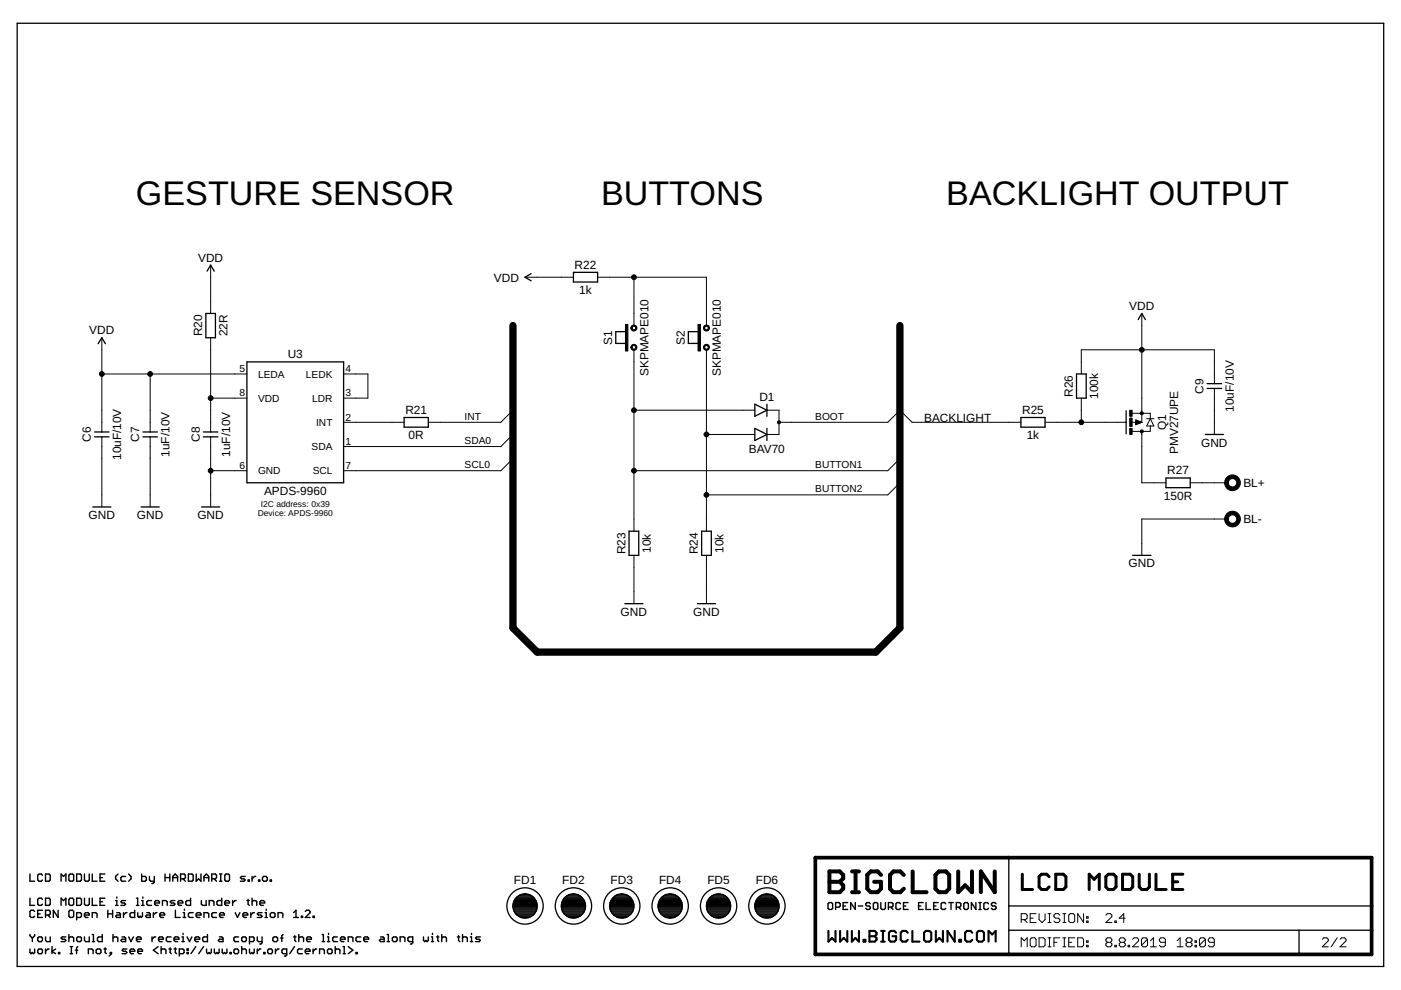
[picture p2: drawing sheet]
<svg xmlns="http://www.w3.org/2000/svg" width="297mm" height="210mm" viewBox="0 0 297 210" stroke-linecap="round" stroke-linejoin="round" font-family="sans-serif">
<g fill="none" stroke="#000" stroke-width=".21">
<path d="M44.7 56.2v10.3M111.3 58.8h10.3M126.7 58.8h23.1v10.2M134.4 58.8v10.2M21.6 71.6v20M21.6 79.3h30.7M31.8 79.3v12.3M44.7 71.6v20M72.9 79.3h5.1v5.1h-5.1M134.4 74.2v38.4M149.8 74.2v38.4M229.3 79.3v-5.1h28.2v7.1"/>
<path d="M242.1 66.5v23M21.6 92.6v14.9M31.8 92.6v14.9M44.7 92.6v14.9M44.7 99.8h7.6M44.7 84.4h7.6M72.9 89.5h12.8M108.8 97.2l-2.6 2.6h-33.3M108.8 87l-2.6 2.5h-15.4M108.8 92.1l-2.6 2.6h-33.3M134.4 87h25.6M149.8 92.1h10.2"/>
<path d="M162.6 87h2.6v5.1h-2.6M165.2 89.5h23l2.6-2.5 2.6 2.5h23.1M190.8 97.2l-2.6 2.6h-53.8M221.6 89.5h17.2M229.3 84.4v5.1M240 89.5h2.1M240 87.6h3.9v1.2M240.8 89l1.3 .5-1.3 .6zM240.8 89.4l1.3 .1M240.8 89.3l1.3 .2M240.8 89.2l1.3 .3M242.1 91.5v10.9h5.1"/>
<path d="M242.1 89.5l-1.3 .4M242.1 89.5l-1.3 .3M242.1 89.5l-1.3 .2M243.1 88.8h1.5M243.9 90.3v1.2h-3.8M243.9 88.8l.7 1.5h-1.5zM257.5 82.4v9.7M134.4 117.8v10.2M149.8 117.8v10.2M190.8 102.4l-2.6 2.5h-38.4M252.3 102.4h7.7M260 110h-17.9v7.8"/>
<path d="M216.5 195h1l.3-.3v-.7l-.3-.3h-1v1.9M217.1 195l.7 .6M218.4 194.7h.7M218.7 198.8h.7l.3 .4v1.2l-.3 .3h-.7l-.3-.3v-1.2zM219.7 193.7h-1.3v1.9h1.3M220.3 193.7v1.3l.6 .6 .7-.6v-1.3M220.3 198.8h1l.3 .4v1.2l-.3 .3h-1zM222.2 193.7h.6M222.2 195.6h.6M222.2 198.8h.6M222.5 193.7v1.9M222.5 198.8v1.9"/>
<path d="M223.5 199.8h.6M224.7 194l-.3-.3h-.6l-.3 .3v.4l.3 .3h.6l.3 .3v.3l-.3 .3h-.6l-.3-.3M224.7 198.8h-1.2v1.9M225.3 193.7h.7M225.3 195.6h.7M225.3 198.8h.7M225.7 193.7v1.9M225.7 198.8v1.9M226.6 199.8h.6M226.9 193.7h.6l.4 .3v1.3l-.4 .3h-.6l-.3-.3v-1.3zM227.9 198.8h-1.3v1.9h1.3M228.5 198.8h.9l.3 .4v1.2l-.3 .3h-.9z"/>
<path d="M229.7 193.7v1.9l-1.2-1.9v1.9M230.4 195.3h.3v.3h-.3zM230.4 194.4h.3v.3h-.3zM230.4 199.5h.3v.3h-.3zM234.5 194l.3-.3h.6l.3 .3v.4l-1.2 1.2h1.2M234.8 199.8l-.3-.3v-.3l.3-.4h.6l.3 .4v.3l-.3 .3M234.8 199.8l-.3 .3v.3l.3 .3h.6l.3-.3v-.3l-.3-.3M234.8 199.8h.6M236.4 195.3h.3v.3h-.3zM237.6 199.8l-.3-.3v-.3l.3-.4h.7l.3 .4v.3l-.3 .3M237.6 199.8l-.3 .3v.3l.3 .3h.7l.3-.3v-.3l-.3-.3M237.6 199.8h.7"/>
<path d="M238.6 194.7h-1.3l1-1v1.9M240.1 199.2l.4-.4h.6l.3 .4v.3l-1.3 1.2h1.3M243.3 199.2l-.3-.4h-.7l-.3 .4v1.2M243.3 199.2v1.2l-.3 .3h-.7l-.3-.3M243.3 199.2l-1.3 1.2M243.9 199.5l.6-.7v1.9M247.1 199.8h-1l-.3-.3v-.3l.3-.4h.7l.3 .4v1.2l-.3 .3h-.7l-.3-.3M249.6 199.5l.6-.7v1.9M251.8 199.8l-.3-.3v-.3l.3-.4h.6l.3 .4v.3l-.3 .3M251.8 199.8l-.3 .3v.3l.3 .3h.6l.3-.3v-.3l-.3-.3M251.8 199.8h.6M253.4 199.5h.3v.3h-.3z"/>
<path d="M255.6 199.2l-.4-.4h-.6l-.3 .4v1.2M255.6 199.2v1.2l-.4 .3h-.6l-.3-.3M255.6 199.2l-1.3 1.2M257.5 199.8h-1l-.3-.3v-.3l.3-.4h.6l.4 .4v1.2l-.4 .3h-.6l-.3-.3M280.4 199.2l.3-.4h.6l.3 .4v.3l-1.2 1.2h1.2M283.5 198.8l-1.3 1.9M284.1 199.2l.3-.4h.7l.3 .4v.3l-1.3 1.2h1.3M216.5 200.7v-1.9l.6 .7 .7-.7v1.9M222.2 200.7h.6M225.3 200.7h.7M230.4 200.4h.3v.3h-.3zM236.4 200.4h.3v.3h-.3z"/>
<path d="M239.2 200.4h.3v.3h-.3zM243.9 200.7h1.3M249.6 200.7h1.2M253.4 200.4h.3v.3h-.3z"/>
</g>
<g fill="#000" stroke="#000" stroke-width=".21">
<path d="M133.9 73.2a.65 .65 0 0 1 1.1 .1 .65 .65 0 0 1-.4 1 .65 .65 0 0 1-.8-.7h.2a.38 .38 0 0 1 .5-.4 .38 .38 0 0 1 .2 .7 .38 .38 0 0 1-.7-.1v-.2h-.2z" fill-rule="evenodd"/>
<path d="M133.9 69.1a.65 .65 0 0 1 1.1 .1 .65 .65 0 0 1-.4 1 .65 .65 0 0 1-.8-.6h.2a.38 .38 0 0 1 .5-.4 .38 .38 0 0 1 .2 .6 .38 .38 0 0 1-.7-.1v-.1h-.2z" fill-rule="evenodd"/>
<path d="M149.3 73.2a.64 .64 0 0 1 1 .1 .64 .64 0 0 1-.4 1 .64 .64 0 0 1-.8-.7h.3a.38 .38 0 0 1 .5-.4 .38 .38 0 0 1 .2 .7 .38 .38 0 0 1-.7-.1v-.2h-.3z" fill-rule="evenodd"/>
<path d="M149.3 69.1a.64 .64 0 0 1 1 .1 .64 .64 0 0 1-.4 1 .64 .64 0 0 1-.8-.6h.3a.38 .38 0 0 1 .5-.4 .38 .38 0 0 1 .2 .6 .38 .38 0 0 1-.7-.1v-.1h-.3z" fill-rule="evenodd"/>
<path d="M164.9 89.3h.5v.5h-.5z" fill-rule="evenodd"/>
<path d="M241.9 87.4h.4v.5h-.4z" fill-rule="evenodd"/>
<path d="M260.1 101.2a1.67 1.67 0 0 1 2.6 .3 1.67 1.67 0 0 1-.9 2.5 1.67 1.67 0 0 1-2.1-1.6h.7a.9 .9 0 0 1 1.3-.9 .9 .9 0 0 1 .2 1.5 .9 .9 0 0 1-1.4-.4l-.1-.2h-.7v-.5z" fill-rule="evenodd"/>
<path d="M260.1 108.9a1.67 1.67 0 0 1 2.6 .3 1.67 1.67 0 0 1-.9 2.5 1.67 1.67 0 0 1-2.1-1.7h.7a.9 .9 0 0 1 1.3-.8 .9 .9 0 0 1 .2 1.5 .9 .9 0 0 1-1.4-.4l-.1-.3h-.7v-.4z" fill-rule="evenodd"/>
<circle cx="134.4" cy="58.8" r=".51"/>
<circle cx="21.6" cy="79.3" r=".51"/>
<circle cx="31.8" cy="79.3" r=".51"/>
<circle cx="242.1" cy="74.2" r=".51"/>
<circle cx="44.7" cy="99.8" r=".51"/>
<circle cx="44.7" cy="84.4" r=".51"/>
<circle cx="134.4" cy="99.8" r=".51"/>
<circle cx="134.4" cy="87" r=".51"/>
<circle cx="149.8" cy="92.1" r=".51"/>
<circle cx="229.3" cy="89.5" r=".51"/>
<circle cx="242.1" cy="91.5" r=".33"/>
<circle cx="149.8" cy="104.9" r=".51"/>
</g>
<path d="M108.8 69v64.1l5.1 5.2h71.8l5.1-5.2v-64.1" fill="none" stroke="#000" stroke-width="1.5"/>
<path d="M172.9 181.8h117.9v20.6h-117.9z" fill="none" stroke="#000" stroke-width=".78"/>
<g fill="none" stroke="#000" stroke-width=".28">
<path d="M3.6 4.9h289.8v200h-289.8zM43.9 57.5l.8-1.3 .7 1.3M112.6 58l-1.3 .8 1.3 .7M121.6 57.7h5.1v2.1h-5.1zM20.8 72.9l.8-1.3 .8 1.3M43.6 66.5h2.1v5.1h-2.1zM52.3 76.7h20.6v25.7h-20.6zM132.9 70.3h-2.3v2.5h2.3M148.3 70.3h-2.4v2.5h2.4M228.2 79.3h2.1v5.1h-2.1zM241.3 67.8l.8-1.3 .7 1.3M20 92.6h3.1"/>
<path d="M20 91.6h3.1M30.3 92.6h3.1M30.3 91.6h3.1M43.1 92.6h3.1M43.1 91.6h3.1M85.7 88.5h5.1v2.1h-5.1zM160 85.7l2.6 1.3-2.6 1.3zM160 90.8l2.6 1.3-2.6 1.3zM162.6 85.7v2.6M162.6 90.8v2.6M216.5 88.5h5.1v2.1h-5.1zM238.8 87.1v4.9"/>
<path d="M255.5 92.1h3.9M255.9 82.4h3.1M255.9 81.3h3.1M19.7 107.5h3.8M29.9 107.5h3.9M42.7 107.5h3.9M133.4 112.6h2v5.2h-2zM148.8 112.6h2v5.2h-2zM240.2 117.8h3.8M247.2 101.3h5.1v2.1h-5.1zM132.5 128h3.8M147.9 128h3.8"/>
<path d="M108.8 192.2h5.1M108.8 192h5.1M108.8 191.8h5.1M108.8 192.5h5.1M108.8 192.5l.2 .7M108.8 191.6h5M108.8 192.7h5M108.9 191.4l-.1 1.1M108.9 191.3h4.9M108.9 192.9h4.8M109 191.1h4.7M109 193.1h4.7"/>
<path d="M109 193.2l.6 .8M109.1 190.9h4.5M109.1 193.4h4.4M109.2 190.7h4.3M109.2 193.6h4.2M109.4 190.5h3.9M109.4 193.8h3.8M109.6 190.2h3.5M109.6 194h3.4M109.6 194a2.58 2.58 0 0 0 3.1 .2M109.9 190h2.9M110 194.3h2.7"/>
<path d="M110.2 189.8h2.2M110.3 189.8l1-.3 1.1 .3M110.3 189.8l-.9 .6-.5 1M110.4 194.5h1.8M111.1 189.5h.4M112.4 189.8a2.6 2.6 0 0 1 1.5 2.7M113 194l-.3 .2M113.7 193.2l-.7 .8M113.9 192.5l-.2 .7M119 192.2h5.1M119 192h5.1M119 192.5l.4 1 .5 .5"/>
<path d="M119 192.5h5.1M119 191.8h5.1M119.1 192.7h5M119.1 191.6h5M119.1 191.4l-.1 1.1M119.1 191.3h4.9M119.1 192.9h4.9M119.2 191.1h4.8M119.2 193.1h4.7M119.3 190.9h4.5M119.4 193.4h4.4M119.4 190.7h4.3"/>
<path d="M119.5 193.6h4.2M119.6 190.5h3.9M119.7 193.8h3.8M119.8 190.2h3.5M119.9 194a2.52 2.52 0 0 0 3.4 0M119.9 194h3.4M120.1 190h2.9M120.2 194.3h2.7M120.5 189.8h2.2M120.7 194.5h1.8M121.4 189.5h.4M122.6 189.8l.9 .6 .5 1"/>
<path d="M122.6 189.8a2.56 2.56 0 0 0-3.5 1.6M123.9 193.2l-.6 .8M124 191.4l.1 1.1M124.1 192.5l-.2 .7M129.3 192.2h5.1M129.3 192h5.1M129.3 191.8h5.1M129.3 192.5h5.1M129.3 192.5l.2 .7M129.3 191.6h5M129.3 192.7h5M129.4 191.4l-.1 1.1"/>
<path d="M129.4 191.3h4.9M129.4 192.9h4.9M129.5 191.1h4.7M129.5 193.1h4.7M129.5 193.2l.7 .8M129.6 190.9h4.5M129.6 193.4h4.4M129.7 190.7h4.3M129.8 193.6h4.1M129.9 190.5h3.9M129.9 193.8h3.8M130.1 190.2h3.5"/>
<path d="M130.2 194a2.58 2.58 0 0 0 3 .2M130.2 194h3.3M130.4 190h2.9M130.5 194.3h2.7M130.7 189.8h2.2M130.8 189.8l1-.3 1.1 .3M130.8 189.8l-.9 .6-.5 1M130.9 194.5h1.8M131.6 189.5h.4M132.9 189.8a2.6 2.6 0 0 1 1.5 2.7M133.5 194l-.3 .2M134.2 193.2l-.7 .8"/>
<path d="M134.4 192.5l-.2 .7M139.5 192.2h5.2M139.5 192h5.2M139.6 192.5h5M139.6 191.8h5M139.6 192.5l.3 1 .5 .5M139.6 192.7h5M139.6 191.6h5M139.6 191.3h4.9M139.6 191.4v1.1M139.7 192.9h4.8M139.7 191.1h4.8"/>
<path d="M139.7 193.1h4.7M139.8 190.9h4.6M139.9 193.4h4.4M140 190.7h4.2M140 193.6h4.2M140.1 190.5h4M140.2 193.8h3.8M140.4 190.2h3.4M140.4 194h3.4M140.4 194a2.52 2.52 0 0 0 3.4 0M140.6 190h3M140.7 194.3h2.7"/>
<path d="M141 189.8h2.2M141.2 194.5h1.8M141.9 189.5h.4M143.2 189.8l.8 .6 .5 1M143.2 189.8a2.56 2.56 0 0 0-3.6 1.6M144.4 193.2l-.6 .8M144.5 191.4l.1 1.1M144.6 192.5l-.2 .7M149.8 192.2h5.1M149.8 192h5.1M149.8 191.8h5.1M149.8 192.5h5.1"/>
<path d="M149.8 192.5l.2 .7M149.8 191.6h5.1M149.9 192.7h4.9M149.9 191.4l-.1 1.1M149.9 191.3h4.9M149.9 192.9h4.9M150 191.1h4.7M150 193.1h4.7M150 193.2l1 1M150.1 190.9h4.5M150.1 193.4h4.5M150.2 190.7h4.3"/>
<path d="M150.3 193.6h4.1M150.4 190.5h3.9M150.5 193.8h3.7M150.6 190.2h3.5M150.7 194h3.3M150.9 190h2.9M151 194.2a2.48 2.48 0 0 0 2.7 0M151 194.3h2.7M151.3 189.8h2.1M151.3 189.8a2.57 2.57 0 0 1 3.6 2.7M151.3 189.8l-.9 .6-.5 1M151.4 194.5h1.8"/>
<path d="M152.1 189.5h.4M154 194l-.3 .2M154.7 193.2l-.7 .8M154.9 192.5l-.2 .7M160 192.2h5.2M160 192h5.2M160.1 192.5h5M160.1 191.8h5M160.1 192.5l.2 .7M160.1 191.6h5M160.1 192.7h5M160.1 191.3h5"/>
<path d="M160.1 191.4v1.1M160.2 192.9h4.8M160.2 191.1h4.8M160.3 193.1h4.7M160.3 193.2l.6 .8M160.3 190.9h4.6M160.4 193.4h4.4M160.5 190.7h4.2M160.5 193.6h4.2M160.6 190.5h4M160.7 193.8h3.8M160.9 190.2h3.4"/>
<path d="M160.9 194h3.4M160.9 194l.3 .2M161.1 190h3M161.2 194.2a2.48 2.48 0 0 0 2.8 0M161.2 194.3h2.8M161.5 189.8h2.2M161.7 194.5h1.8M162.4 189.5h.4M163.7 189.8l.8 .6 .6 1M163.7 189.8a2.56 2.56 0 0 0-3.6 1.6M164.3 194l-.3 .2M164.9 193.2l-.6 .8"/>
<path d="M165.1 191.4v1.1M165.1 192.5l-.2 .7M213.9 181.8v20.6M213.9 192.1h76.9M213.9 197.2h76.9M275.4 197.2v5.2"/>
<circle cx="111.3" cy="192.1" r="3.9"/>
<circle cx="121.6" cy="192.1" r="3.9"/>
<circle cx="131.8" cy="192.1" r="3.9"/>
<circle cx="142.1" cy="192.1" r="3.9"/>
<circle cx="152.4" cy="192.1" r="3.9"/>
<circle cx="162.6" cy="192.1" r="3.9"/>
</g>
<path d="M175.9 184.8h2.1l.8 .7v.7l-.8 .8 .8 .7v.7l-.8 .8h-2.1zM175.9 187h2.1M180.7 184.8h1.4M180.7 189.2h1.4M181.4 184.8v4.4M186.8 185.5l-.7-.7h-1.5l-.7 .7v2.9l.7 .8h1.5l.7-.8v-1.4h-1.5M191.6 185.5l-.7-.7h-1.5l-.7 .7v2.9l.7 .8h1.5l.7-.8M193.5 184.8v4.4h2.9M198.3 185.5l.8-.7h1.4l.8 .7v2.9l-.8 .8h-1.4l-.8-.8zM203.2 184.8v4.4l1.4-1.5 1.5 1.5v-4.4M210.9 184.8v4.4l-2.9-4.4v4.4" fill="none" stroke="#000" stroke-width=".85"/>
<g fill="none" stroke="#000" stroke-width=".3">
<path d="M6.3 185.3v1.5h1M6.3 190.4v1.6h1M6.3 198.1v.3l.6 .5M6.9 198.9v.7M7.3 193.3l-.2-.3h-.5l-.3 .3v1l.3 .2h.5l.2-.2M7.3 198.1v.3l-.4 .5M8 198.9l.3-.3h.5l.2 .3v.5l-.2 .2h-.5l-.3-.2zM8 193.8h.5M9 185.6l-.2-.3h-.5l-.3 .3v1l.3 .2h.5l.2-.2M9 190.7l-.2-.3h-.5l-.3 .3v1l.3 .3h.5l.2-.3M9 193h-1v1.5h1M9.7 185.3h.7l.2 .3v1l-.2 .2h-.7z"/>
<path d="M9.7 190.4h.7l.2 .3v1l-.2 .3h-.7zM9.7 194h.7l.2-.2v-.5l-.2-.3h-.7v1.5M9.7 198.6v.8l.2 .2h.7v-1M10.2 194l.4 .5M12.3 193v1.5l-1-1.5v1.5M13 186.8v-1.5l.5 .5 .5-.5v1.5M13 192v-1.6l.5 .5 .5-.5v1.6M14 198.6h-.8l-.2 .3 .2 .2h.5l.3 .3-.3 .2h-.7M14.6 185.6l.3-.3h.5l.2 .3v1l-.2 .2h-.5l-.3-.2zM14.6 198.1v1.5M14.6 198.9l.3-.3h.5l.2 .3v.7M14.9 190.4h.5l.2 .3v1l-.2 .3h-.5l-.3-.3v-1z"/>
<path d="M14.9 193h.5l.2 .3v1l-.2 .2h-.5l-.3-.2v-1zM16.3 185.3h.7l.3 .3v1l-.3 .2h-.7zM16.3 190.4h.7l.3 .3v1l-.3 .3h-.7zM16.3 194.5h.7l.3-.2v-.5l-.3-.3h-.7v1.5M16.3 198.9l.2-.3h.5l.3 .3v.5l-.3 .2h-.5l-.2-.2zM17.9 185.3v1.3l.3 .2h.5l.2-.2v-1.3M17.9 190.4v1.3l.3 .3h.5l.2-.3v-1.3M17.9 194h1v-.2l-.2-.3h-.5l-.3 .3v.5l.3 .2h.5M17.9 198.6v.8l.3 .2h.7v-1M19.6 185.3v1.5h1M19.6 190.4v1.6h1M19.6 194.5v-1h.7l.3 .3v.7"/>
<path d="M19.6 199.6h.5M19.6 198.1h.2v1.5M21.2 186.1h.5M21.2 191.2h.5M21.7 198.1v1.5h-.8l-.2-.2v-.5l.2-.3h.8M22.2 185.3h-1v1.5h1M22.2 190.4h-1v1.6h1M22.9 193.8h1M22.9 193v1.5M23.9 193v1.5M24 198.9l.2-.3h.5l.3 .3v.7M24 198.1v1.5"/>
<path d="M24.5 192h.5M24.5 190.9h.3v1.1M24.8 190.2v.2M24.8 193.5h.5l.2 .3v.7h-.7l-.3-.2 .3-.3h.7M25 185.3l-.5 .5v.5l.5 .5M25.9 198.6h.5l.2 .3v.7h-.7l-.3-.2 .3-.3h.7M26.2 193.5v1M26.6 185.8h-.7l-.3 .3v.5l.3 .2h.7M26.6 190.9h-.7l-.3 .3 .3 .3h.5l.2 .2-.2 .3h-.8M26.9 193.5h-.2l-.5 .5M27.3 185.3l.5 .5v.5l-.5 .5M27.3 198.6l.5 1 .5-1"/>
<path d="M28.6 193v1.5h-.8l-.2-.2v-.5l.2-.3h.8M28.9 192h.5M28.9 190.4h.3v1.6M28.9 199.1h1v-.2l-.2-.3h-.5l-.3 .3v.5l.3 .2h.5M29.2 193.5v.8l.3 .2 .2-.2 .3 .2 .2-.2v-.8M30 185.3v1.5h.8l.2-.2v-.5l-.2-.3h-.8M30 192h.5M30 190.9h.3v1.1M30.3 190.2v.2M31.1 193.5h.5l.3 .3v.7h-.8l-.2-.2 .2-.3h.8M31.7 185.8v.8l.2 .2h.8M32.1 190.9h-.7l-.3 .3v.5l.3 .3h.7"/>
<path d="M32.2 198.6v1M32.5 193.5v1M32.7 185.8v1.3l-.3 .2h-.2M32.8 191.5h1v-.3l-.3-.3h-.5l-.2 .3v.5l.2 .3h.5M33 198.6h-.3l-.5 .5M33.3 193.5h-.3l-.5 .5M33.6 199.1h1v-.2l-.2-.3h-.5l-.3 .3v.5l.3 .2h.5M33.9 194h1v-.2l-.3-.3h-.5l-.2 .3v.5l.2 .2h.5M34.4 192v-1.1h.8l.3 .3v.8M35 186.1h1M35 185.3v1.5M36 185.3v1.5"/>
<path d="M36.3 198.6h-.8l-.2 .3v.5l.2 .2h.8M36.6 186.1h1.1M36.6 186.8v-1l.5-.5 .6 .5v1M36.9 199.1h1v-.2l-.2-.3h-.5l-.3 .3v.5l.3 .2h.5M37.1 190.9h-.8l-.2 .3 .2 .3h.6l.2 .2-.2 .3h-.8M37.2 193v1.5h1M37.7 191.5h1.1v-.3l-.3-.3h-.5l-.3 .3v.5l.3 .3h.5M38.3 186.3h.8l.2-.2v-.5l-.2-.3h-.8v1.5M38.6 199.6h.5M38.6 198.6h.2v1M38.8 186.3l.5 .5M38.8 197.9v.2"/>
<path d="M38.8 194.5h.5M38.8 193.5h.3v1M39.1 192.8v.2M39.7 198.6l.5 1 .5-1M39.9 185.3h.8l.3 .3v1l-.3 .2h-.8zM40.4 190.4v1.6h-.8l-.2-.3v-.5l.2-.3h.8M41 193.5h-.8l-.3 .3v.5l.3 .2h.8M41.3 199.1h1v-.2l-.2-.3h-.5l-.3 .3v.5l.3 .2h.5M41.6 185.3v1.5l.5-.5 .5 .5v-1.5M41.6 194h1v-.2l-.2-.3h-.6l-.2 .3v.5l.2 .2h.6M42.7 190.9v.8l.2 .3h.8v-1.1M43.2 186.1h1.1"/>
<path d="M43.2 186.8v-1l.6-.5 .5 .5v1M43.2 194.5v-1h.8l.3 .3v.7M44 198.1v1.5h-.8l-.2-.2v-.5l.2-.3h.8M44.3 192v-1.1h.8l.3 .3v.8M44.9 186.3h.8l.2-.2v-.5l-.2-.3h-.8v1.5M45.4 186.3l.5 .5M45.9 193.5h-.8l-.2 .3v.5l.2 .2h.8M46.5 198.6h.5l.3 .3v.7h-.8l-.2-.2 .2-.3h.8M46.5 186.8h.6M46.5 185.3h.6M46.5 194h1.1v-.2l-.3-.3h-.5l-.3 .3v.5l.3 .2h.5M46.8 185.3v1.5"/>
<path d="M47 190.4v1.6h-.8l-.2-.3v-.5l.2-.3h.8M47.7 191.5h1v-.3l-.3-.3h-.5l-.2 .3v.5l.2 .3h.5M47.9 185.3h.5l.3 .3v1l-.3 .2h-.5l-.2-.2v-1zM49.3 190.9v1.1M49.9 193.5l.5 1 .5-1M50.1 190.9h-.3l-.5 .6M50.6 198.6h-.8l-.2 .3v.5l.2 .2h.8M51.2 198.9l.3-.3h.5l.2 .3v.5l-.2 .2h-.5l-.3-.2zM51.5 194h1v-.2l-.2-.3h-.5l-.3 .3v.5l.3 .2h.5M52 185.8h-.8l-.2 .3 .2 .2h.5l.3 .3-.3 .2h-.7M52.3 190.9h.6M52.6 190.7v1l.3 .3"/>
<path d="M52.6 186.6h.3v.2h-.3zM52.9 199.6h.8l.2-.2v-.5l-.2-.3h-.8v1.6M53.2 193.5v1M53.4 185.8v1M53.4 190.4v1.6M53.4 191.2l.3-.3h.5l.2 .3v.8M53.9 193.5h-.2l-.5 .5M54.2 185.8h-.2l-.6 .5M54.5 198.6v.8l.3 .2h.8M54.8 186.6h.3v.2h-.3zM55.1 191.5h1v-.3l-.2-.3h-.5l-.3 .3v.5l.3 .3h.5M55.6 193.5h-.8l-.3 .3 .3 .2h.5l.3 .3-.3 .2h-.8"/>
<path d="M55.6 198.6v1.3l-.3 .3h-.2M55.6 186.1l.3-.3h.5l.3 .3v.5l-.3 .2h-.5l-.3-.2zM56.2 194.5h.5M56.2 193.5h.3v1M56.5 192.8v.2M57.3 186.6h.3v.2h-.3zM57.3 193.8l.3-.3h.5l.2 .3v.5l-.2 .2h-.5l-.3-.2zM57.8 198.9l.3-.3h.5l.3 .3v.5l-.3 .2h-.5l-.3-.2zM58.9 194.5v-1h.8l.3 .3v.7M59.5 198.9h.5M60 198.1l-.2 .3v1.2M62.3 194.5h1"/>
<path d="M62.3 193.5l.5-.5v1.5M62.3 198.6h.5M62.5 198.4v1l.3 .2M63.4 198.9l.2-.3h.5l.3 .3v.7M63.4 198.1v1.5M63.9 194.3h.3v.2h-.3zM64.7 193.3l.3-.3h.5l.2 .3v.2l-1 1h1M65 199.1h1v-.2l-.2-.3h-.5l-.3 .3v.5l.3 .2h.5M66.4 194.3h.2v.2h-.2zM68.3 199.6h.5M68.3 198.1h.3v1.5M69.4 199.6h.5"/>
<path d="M69.4 198.6h.3v1M69.7 197.9v.2M71.5 198.6h-.7l-.3 .3v.5l.3 .2h.7M72.2 199.1h1v-.2l-.3-.3h-.5l-.2 .3v.5l.2 .2h.5M73.8 199.6v-1h.8l.2 .3v.7M76.5 198.6h-.8l-.2 .3v.5l.2 .2h.8M77.1 199.1h1v-.2l-.2-.3h-.5l-.3 .3v.5l.3 .2h.5M80.7 198.6h.5l.2 .3v.7h-.7l-.3-.2 .3-.3h.7M82.1 199.6h.5M82.1 198.1h.2v1.5M83.2 198.9l.2-.3h.5l.3 .3v.5l-.3 .2h-.5l-.2-.2zM84.8 199.6v-1h.8l.3 .3v.7"/>
<path d="M87.5 199.6h-.8l-.2-.2v-.5l.2-.3h.8v1.3l-.3 .3h-.2M89.8 198.6v.8l.2 .2 .3-.2 .3 .2 .2-.2v-.8M91.5 199.6h.4M91.5 198.6h.2v1M91.7 197.9v.2M92.6 198.6h.4M92.8 198.4v1l.2 .2M93.7 198.9l.2-.3h.5l.3 .3v.7M93.7 198.1v1.5M97 198.6h.5M97.2 198.4v1l.3 .2M98.1 198.9l.2-.3h.5l.3 .3v.7"/>
<path d="M98.1 198.1v1.5M99.7 199.6h.5M99.7 198.6h.3v1M100 197.9v.2M101.8 198.6h-.7l-.3 .3 .3 .2h.5l.2 .3-.2 .2h-.8M175.8 191.4h.5l.2 .2v1l-.2 .2h-.5l-.2-.2v-1zM177.2 192.3h.7l.2-.2v-.5l-.2-.2h-.7v1.4M178.8 192.1h.4M179.7 191.4h-.9v1.4h.9M181.3 191.4v1.4l-.9-1.4v1.4M182 192.1h.9M184.5 191.6l-.2-.2h-.5l-.2 .2v.3l.2 .2h.5l.2 .2v.3l-.2 .2h-.5l-.2-.2"/>
<path d="M185.4 191.4h.5l.2 .2v1l-.2 .2h-.5l-.2-.2v-1zM186.8 191.4v1.2l.2 .2h.5l.2-.2v-1.2M188.4 192.3h.7l.2-.2v-.5l-.2-.2h-.7v1.4M188.8 192.3l.5 .5M190.9 191.6l-.2-.2h-.5l-.3 .2v1l.3 .2h.5l.2-.2M191.6 192.1h.4M192.5 191.4h-.9v1.4h.9M194.8 192.1h.4M195.7 191.4h-.9v1.4h.9M196.3 191.4v1.4h1M198 192.1h.4M198.9 191.4h-.9v1.4h.9"/>
<path d="M200.5 191.6l-.2-.2h-.5l-.3 .2v1l.3 .2h.5l.2-.2M201.1 191.4h1M201.6 191.4v1.4M202.8 192.3h.7l.2-.2v-.5l-.2-.2h-.7v1.4M203.2 192.3l.5 .5M204.6 191.4h.5l.2 .2v1l-.2 .2h-.5l-.3-.2v-1zM206.9 191.4v1.4l-.9-1.4v1.4M207.5 191.4h.5M207.5 192.8h.5M207.8 191.4v1.4M209.6 191.6l-.3-.2h-.4l-.3 .2v1l.3 .2h.4l.3-.2M211.2 191.6l-.3-.2h-.5l-.2 .5 .2 .2h.5l.3 .2v.3l-.3 .2h-.5l-.2-.2"/>
<path d="M6.3 201.2v.8l.3 .2 .3-.2 .2 .2 .2-.2v-.8M8.3 201.2h.5l.2 .3v.5l-.2 .2h-.5l-.3-.2v-.5zM9.7 201.2v1M10.4 201.2h-.2l-.5 .5M11 200.7v1.5M11.8 201.2l-.8 .5 .8 .5M12.4 202h.3v.2h-.3zM14.9 202.2h.5M14.9 200.7h.5M15.1 200.7v1.5M16 201.5h.5M16.5 200.7l-.3 .3v1.2"/>
<path d="M18.7 202.2v-1h.8l.2 .3v.7M20.4 201.5l.2-.3h.5l.3 .3v.5l-.3 .2h-.5l-.2-.2zM22 201.2h.5M22.3 201v1l.2 .2M23.4 202h.2v.2h-.2zM23.6 202.2l-.5 .5M26.9 201.2h-.8l-.2 .3 .2 .2h.5l.3 .3-.3 .2h-.7M27.6 201.7h1v-.2l-.3-.3h-.5l-.2 .3v.5l.2 .2h.5M29.2 201.7h1v-.2l-.2-.3h-.5l-.3 .3v.5l.3 .2h.5M33.5 200.7l-1 .8 1 .7M34.2 201.5l.2-.3h.5l.3 .3v.7M34.2 200.7v1.5"/>
<path d="M35.8 201.2h.5M36.1 201v1l.2 .2M36.9 201.2h.5M37.2 201v1l.2 .2M38 202.2h.8l.2-.2v-.5l-.2-.3h-.8v1.5M39.7 202h.2v.2h-.2zM39.7 201.2h.2v.3h-.2zM41.5 200.7l-1 1.5M43.2 200.7l-1.1 1.5M43.8 201.2v.8l.2 .2 .3-.2 .3 .2 .2-.2v-.8M45.4 201.2v.8l.3 .2 .3-.2 .2 .2 .3-.2v-.8M47.1 201.2v.8l.2 .2 .3-.2 .3 .2 .2-.2v-.8"/>
<path d="M48.8 202h.2v.2h-.2zM49.6 201.5l.2-.3h.5l.3 .3v.5l-.3 .2h-.5l-.2-.2zM51.2 201.5l.3-.3h.5l.2 .3v.7M51.2 200.7v1.5M52.9 201.2v.8l.2 .2 .3-.2 .3 .2 .2-.2v-.8M54.5 201.2v1M55.3 201.2h-.2l-.6 .5M55.9 202h.3v.2h-.3zM56.7 201.5l.3-.3h.5l.3 .3v.5l-.3 .2h-.5l-.3-.2zM58.4 201.2v1M59.2 201.2h-.3l-.5 .5M60.8 202.2h-.8l-.2-.2v-.5l.2-.3h.8v1.3l-.3 .2h-.2"/>
<path d="M62.4 200.7l-1 1.5M64.1 201.2h-.8l-.2 .3v.5l.2 .2h.8M64.7 201.7h1v-.2l-.2-.3h-.5l-.3 .3v.5l.3 .2h.5M66.4 201.2v1M67.1 201.2h-.2l-.5 .5M67.8 202.2v-1h.7l.3 .3v.7M69.7 201.2h.5l.2 .3v.5l-.2 .2h-.5l-.3-.2v-.5zM71.1 201.5l.2-.3h.5l.3 .3v.7M71.1 200.7v1.5M72.7 202.2h.5M72.7 200.7h.3v1.5M73.8 200.7l1 .8-1 .7"/>
<path d="M75.5 202h.2v.2h-.2z"/>
</g>
<g fill="none" stroke="#000" stroke-width=".44">
<path d="M175.6 197.4v2.2l.8-.7 .7 .7v-2.2M178.1 197.4v2.2l.8-.7 .7 .7v-2.2M180.6 197.4v2.2l.8-.7 .7 .7v-2.2M183.1 199.3h.4v.3h-.4zM184.3 197.4h1.2l.3 .4v.3l-.3 .4 .3 .4v.4l-.3 .3h-1.2zM184.3 198.5h1.2M186.8 199.6h.8M186.8 197.4h.8M187.2 197.4v2.2M190 197.8l-.4-.4h-.8l-.3 .4v1.5l.3 .3h.8l.4-.3v-.8h-.8M192.5 197.8l-.4-.4h-.8l-.3 .4v1.5l.3 .3h.8l.4-.3M193.4 197.4v2.2h1.5"/>
<path d="M195.9 197.8l.4-.4h.8l.3 .4v1.5l-.3 .3h-.8l-.4-.3zM198.4 197.4v2.2l.8-.7 .7 .7v-2.2M202.4 197.4v2.2l-1.5-2.2v2.2M203.4 199.3h.4v.3h-.4zM206.1 197.8l-.3-.4h-.8l-.4 .4v1.5l.4 .3h.8l.3-.3M207.5 197.4h.7l.4 .4v1.5l-.4 .3h-.7l-.4-.3v-1.5zM209.6 199.6v-2.2l.8 .7 .7-.7v2.2"/>
</g>
<path d="M216.7 185.4v3.2h2.2M222.4 185.9l-.5-.5h-1.1l-.5 .5v2.1l.5 .6h1.1l.5-.6M223.8 185.4h1.6l.6 .5v2.1l-.6 .6h-1.6zM230.9 188.6v-3.2l1.1 1 1.1-1v3.2M235 185.4h1.1l.5 .5v2.1l-.5 .6h-1.1l-.5-.6v-2.1zM238 185.4h1.6l.6 .5v2.1l-.6 .6h-1.6zM241.5 185.4v2.6l.6 .6h1.1l.5-.6v-2.6M245.1 185.4v3.2h2.1M248.6 187h1.1M250.8 185.4h-2.2v3.2h2.2" fill="none" stroke="#000" stroke-width=".63"/>
<path d="M132.6 68.8h.5v5.6h-.5zM148 68.8h.5v5.6h-.5zM239.5 90.8h.5v1.3h-.5zM239.5 87h.5v1.3h-.5zM239.5 88.6h.5v1.8h-.5z" fill="#000" stroke="#000" stroke-width=".21"/>
<g font-size="7.2">
<text x="28.8" y="43.4">GESTURE SENSOR</text>
<text x="127.4" y="43.4">BUTTONS</text>
<text x="200.6" y="43.4">BACKLIGHT OUTPUT</text>
</g>
<g font-size="2.5">
<text x="42" y="55.4">VDD</text>
<text x="104.7" y="59.7">VDD</text>
<text x="121.8" y="57">R22</text>
<text x="122.8" y="62.4">1k</text>
<text x="239.4" y="65.7">VDD</text>
<text x="18.9" y="70.8">VDD</text>
<text x="42.9" y="71.3" transform="rotate(-90 42.9 71.3)">R20</text>
<text x="48.3" y="71.3" transform="rotate(-90 48.3 71.3)">22R</text>
<text x="61" y="76">U3</text>
<text x="129.8" y="73.1" transform="rotate(-90 129.8 73.1)">S1</text>
<text x="145.2" y="73.1" transform="rotate(-90 145.2 73.1)">S2</text>
<text x="137.5" y="79.7" transform="rotate(-90 137.5 79.7)">SKPMAPE010</text>
<text x="152.9" y="79.7" transform="rotate(-90 152.9 79.7)">SKPMAPE010</text>
<text x="255.2" y="83.5" transform="rotate(-90 255.2 83.5)">C9</text>
<text x="85.9" y="87.7">R21</text>
<text x="161" y="84.9">D1</text>
<text x="195.9" y="89.5">BACKLIGHT</text>
<text x="216.7" y="87.7">R25</text>
<text x="227.5" y="84.2" transform="rotate(-90 227.5 84.2)">R26</text>
<text x="232.9" y="84.6" transform="rotate(-90 232.9 84.6)">100k</text>
<text x="261.6" y="87.3" transform="rotate(-90 261.6 87.3)">10uF/10V</text>
<text x="19.3" y="93.7" transform="rotate(-90 19.3 93.7)">C6</text>
<text x="29.5" y="93.7" transform="rotate(-90 29.5 93.7)">C7</text>
<text x="42.4" y="93.7" transform="rotate(-90 42.4 93.7)">C8</text>
<text x="86.6" y="93.1">0R</text>
<text x="158.8" y="96">BAV70</text>
<text x="217.7" y="93.1">1k</text>
<text x="247.2" y="91.2" transform="rotate(-90 247.2 91.2)">Q1</text>
<text x="254.7" y="94.7">GND</text>
<text x="25.7" y="97.5" transform="rotate(-90 25.7 97.5)">10uF/10V</text>
<text x="35.9" y="96.8" transform="rotate(-90 35.9 96.8)">1uF/10V</text>
<text x="48.8" y="96.8" transform="rotate(-90 48.8 96.8)">1uF/10V</text>
<text x="247.5" y="100.6">R27</text>
<text x="249.8" y="96.3" transform="rotate(-90 249.8 96.3)">PMV27UPE</text>
<text x="56" y="104.9">APDS-9960</text>
<text x="246.8" y="106">150R</text>
<text x="263.6" y="103.3">BL+</text>
<text x="18.8" y="110.1">GND</text>
<text x="29" y="110.1">GND</text>
<text x="41.8" y="110.1">GND</text>
<text x="263.6" y="110.9">BL-</text>
<text x="132.6" y="117.5" transform="rotate(-90 132.6 117.5)">R23</text>
<text x="138" y="117.2" transform="rotate(-90 138 117.2)">10k</text>
<text x="148" y="117.5" transform="rotate(-90 148 117.5)">R24</text>
<text x="153.4" y="117.2" transform="rotate(-90 153.4 117.2)">10k</text>
<text x="239.3" y="120.3">GND</text>
<text x="131.6" y="130.6">GND</text>
<text x="147" y="130.6">GND</text>
<text x="109" y="187.5">FD1</text>
<text x="119.2" y="187.5">FD2</text>
<text x="129.5" y="187.5">FD3</text>
<text x="139.7" y="187.5">FD4</text>
<text x="150" y="187.5">FD5</text>
<text x="160.2" y="187.5">FD6</text>
</g>
<g font-size="2.2">
<text x="50.8" y="78.9">5</text>
<text x="54.7" y="80.1">LEDA</text>
<text x="64.9" y="80.1">LEDK</text>
<text x="73.2" y="78.9">4</text>
<text x="50.8" y="84.1">8</text>
<text x="54.7" y="85.2">VDD</text>
<text x="66.2" y="85.2">LDR</text>
<text x="73.2" y="84.1">3</text>
<text x="73.2" y="89.2">2</text>
<text x="98.5" y="89">INT</text>
<text x="172.9" y="89">BOOT</text>
<text x="66.1" y="95.4">SDA</text>
<text x="67" y="90.3">INT</text>
<text x="73.2" y="94.3">1</text>
<text x="98.5" y="94.2">SDA0</text>
<text x="50.8" y="99.4">6</text>
<text x="54.7" y="100.6">GND</text>
<text x="66.3" y="100.6">SCL</text>
<text x="73.2" y="99.4">7</text>
<text x="98.5" y="99.3">SCL0</text>
<text x="172.9" y="99.3">BUTTON1</text>
<text x="172.9" y="104.4">BUTTON2</text>
</g>
<g font-size="1.8">
<text x="55.3" y="107.5">I2C address: 0x39</text>
<text x="54.7" y="109.4">Device: APDS-9960</text>
</g>
</svg>
